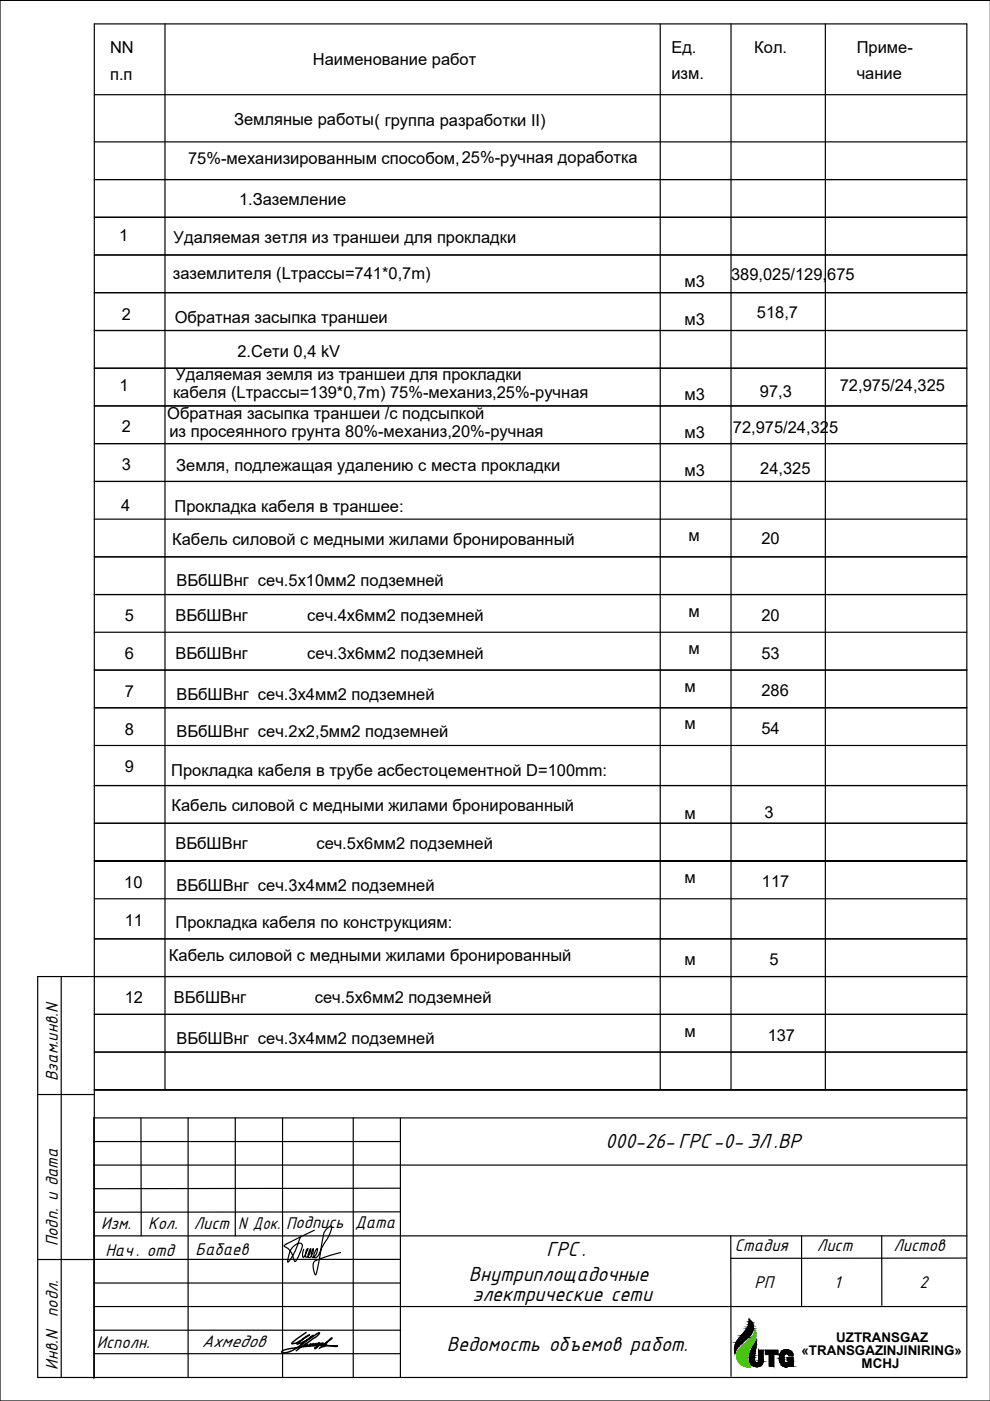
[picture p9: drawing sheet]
<svg xmlns="http://www.w3.org/2000/svg" width="210mm" height="297mm" viewBox="0 0 210 297" stroke-linecap="round" stroke-linejoin="round" font-family="sans-serif">
<g fill="none" stroke="#000" stroke-width=".25">
<path d="M20 20.1h185M20 38.1h185M20 30.1h185M20 54.1h185M20 46.1h185M20 62.1h185M20 70.1h185M20 78.1h185M20 86.1h185M20 94.1h185M20 110.1h185M20 118.1h185"/>
<path d="M20 102.1h185M20 126.1h185M20 134.1h185M20 142.1h185M20 150.1h185M20 158.1h185M20 166.6h185M20 174.5h185M20 199.1h185M20 190.6h185M205 182.6h-185h185M20 207h185"/>
<path d="M205 215.1h-185h185M20 223.1h185"/>
</g>
<path d="M210 .1h-210v296.9h210M20 102.1h185M205 231.1h-185h185" fill="none" stroke="#000" stroke-width=".25"/>
<g fill="none" stroke="#000" stroke-width=".25">
<path d="M35 5.1v226M140 5.1v226M155 5.1v226M175 5.1v226M13 207v85.1M20 207h-12v85.1h197v-287h-185v287M8 232.1h12M20 231.1h185M29.9 237v25M39.9 237v55.1M49.9 237v25M59.9 237v55.1"/>
<path d="M74.9 237v55.1M84.9 237v55.1M205 237h-185.1v55.3M84.9 247h120.1M84.9 256.9l-65 .1M8 267h12M19.9 262h185.1M84.9 277h120.1M154.9 262l.1 29.8M170 262v14.8M186.9 262l.1 14.8M204.9 266.7l-50 .1"/>
</g>
<path d="M19.9 242h65M19.9 247h64.9M84.9 251.9l-65 .1M19.9 267h65M19.9 272h65M20 277h64.9M20 282h64.9M20 287h64.9" fill="none" stroke="#000" stroke-width=".25"/>
<!-- layer: 0 -->
<path d="M64.9 282.5l-1.9 1.3-1 .8-.1 .3a5 5 0 0 0 3-1.4l.7-.5-.9 .5-1.7 1.5 .6-.2a7.6 7.6 0 0 0 2.8-1.7l-2.6 2M64.9 284.9l-.3 .6M65.2 285l-.9 .5M68 285.1h-.2a.24 .24 0 0 1-.3 .2 .24 .24 0 0 1-.1-.4l.3-.2 .2 .1-.1 .4-1 .8v-.3l.4-.2a.4 .4 0 0 0 .3-.3 .4 .4 0 0 0 0-.4 .52 .52 0 0 1-.7 .3l.2-.3a.45 .45 0 0 1-.3 .5 .45 .45 0 0 1-.5-.2l.3-.2-.8 .5a.26 .26 0 0 1 0-.3 .26 .26 0 0 1 .3-.1l-.6 .4h-.4l.3-.3-.5 .4M68.1 285.6l.8-.1-.2-.2h2.9l-.2 .2-.8-.1a22.3 22.3 0 0 0-7.4 .3 7.1 7.1 0 0 0-3.5 .8v.2a2.21 2.21 0 0 0 2.1-.3l5.3-3.5 .6-.3a1.87 1.87 0 0 1-1.3 1.2l-3.6 2.6M68.2 285.2l.4-.4h-.4l-.2 .4 .5-.1 1.9-1.4-2.7 2.2M68.8 285h.5l-.8 .3" fill="none" stroke="#000" stroke-width=".31"/>
<!-- layer: 12321 -->
<g fill="#000" stroke="#000" stroke-width=".21">
<path d="M158.8 279.7l.4 .4h-.3zM155.8 286.4h.2zM159.8 289.7h1.3zM160.1 289.7h.7zM160.4 284.1v.8h-.4zM166.4 289.7h.6zM166.5 286.2h.3zM167.2 287.2h.9z"/>
<path d="M155.8 286.4h.1zM155.8 286.4h.1l-.1 .5z"/>
<path d="M155.8 286.1l.2 .3 .1-.3zM155.8 286.1l.2 .3h-.2z"/>
<path d="M155.8 285.9l.3 .2 .1-.2zM155.8 285.9l.3 .2h-.3z"/>
<path d="M155.9 285.5l.3 .4 .4-.4zM155.9 285.5l.3 .4h-.4zM155.8 285.9h.4zM155.8 285.9h.4z"/>
<path d="M155.9 285.1l.7 .4 .4-.4zM155.9 285.1l.7 .4h-.7z"/>
<path d="M156 284.9l1 .2 .1-.2zM156 284.9l1 .2h-1.1z"/>
<path d="M156.1 284.7l1 .2 .3-.2zM156.1 284.7l1 .2h-1.1z"/>
<path d="M156.2 284.4l1.2 .3 .2-.3zM156.2 284.4l1.2 .3h-1.3z"/>
<path d="M156.3 284.3l1.3 .1 .2-.1zM156.3 284.3l1.3 .1h-1.4z"/>
<path d="M156.5 284l1.3 .3 .3-.3zM156.5 284l1.3 .3h-1.5z"/>
<path d="M156.9 283.6l1.2 .4 .5-.4zM156.9 283.6l1.2 .4h-1.6z"/>
<path d="M157.1 283.2l1.5 .4 .4-.4zM157.1 283.2l1.5 .4h-1.7z"/>
<path d="M157.2 283.2h1.8zM157.2 283.2h1.8z"/>
<path d="M157.3 282.9l1.7 .3 .2-.3zM157.3 282.9l1.7 .3h-1.8z"/>
<path d="M158.9 280.1l.4 .1zM158.9 280.1l.4 .1z"/>
<path d="M158.9 280.2l.5 .1-.1-.1zM158.9 280.2l.5 .1h-.6z"/>
<path d="M157.6 282.7l1.6 .2 .1-.2zM157.6 282.7l1.6 .2h-1.9z"/>
<path d="M158.8 280.3l.7 .3-.1-.3zM158.8 280.3l.7 .3h-.7z"/>
<path d="M157.8 282.4l1.5 .3 .2-.3zM157.8 282.4l1.5 .3h-1.7z"/>
<path d="M158.8 280.6l.8 .1-.1-.1zM158.8 280.6l.8 .1h-.8z"/>
<path d="M158.8 280.7l.8 .1zM158.8 280.7l.8 .1h-.8z"/>
<path d="M158 282.2l1.5 .2 .1-.2zM158 282.2l1.5 .2h-1.7z"/>
<path d="M158.8 280.8l.9 .3-.1-.3zM158.8 280.8l.9 .3h-1z"/>
<path d="M158.1 282.1l1.5 .1v-.1zM158.1 282.1l1.5 .1h-1.6z"/>
<path d="M158.2 281.9l1.4 .2v-.2zM158.2 281.9l1.4 .2h-1.5z"/>
<path d="M158.7 281.1l1 .1zM158.7 281.1l1 .1z"/>
<path d="M158.6 281.2l1.1 .2v-.2zM158.6 281.2l1.1 .2h-1.2z"/>
<path d="M158.4 281.6l1.3 .1zM158.4 281.6l1.3 .1z"/>
<path d="M158.4 281.7l1.2 .2 .1-.2zM158.4 281.7l1.2 .2h-1.4z"/>
<path d="M158.5 281.4l1.2 .2v-.2zM158.5 281.4l1.2 .2h-1.3z"/>
<path d="M158.9 287.4l1.1 .4v-.4zM158.9 287.4l1.1 .4h-1.1z"/>
<path d="M158.9 287.8l1.1 .1v-.1zM158.9 287.8l1.1 .1h-1.1z"/>
<path d="M158.9 287.9l1.1 .6v-.6zM158.9 287.9l1.1 .6h-1zM159 288.5h1zM159 288.5h1z"/>
<path d="M159 288.5l1 .2v-.2zM159 288.5l1 .2h-1z"/>
<path d="M159 287l1 .1zM159 287l1 .1z"/>
<path d="M159 287.1l1 .3v-.3zM159 287.1l1 .3h-1.1z"/>
<path d="M159 286.9l1 .1v-.1zM159 286.9l1 .1h-1z"/>
<path d="M159 288.7l1.1 .1zM159 288.7l1.1 .1h-1.1z"/>
<path d="M159 288.8l1.1 .1zM159 288.8l1.1 .1z"/>
<path d="M159.2 286.4l.8 .5 .1-.5zM159.2 286.4l.8 .5h-1z"/>
<path d="M159.1 288.9h1.1zM159.1 288.9h1.1z"/>
<path d="M160.1 289.7h.7zM160.3 289.7h.5z"/>
<path d="M159.5 286l.6 .4 .1-.4zM159.5 286l.6 .4h-.9z"/>
<path d="M159.1 288.9l1.2 .1zM159.1 288.9l1.2 .1z"/>
<path d="M159.6 285.6l.6 .4 .1-.4zM159.6 285.6l.6 .4h-.7z"/>
<path d="M160 285.1l.3 .5v-.5zM160 285.1l.3 .5h-.7z"/>
<path d="M160 284.9l.3 .2 .1-.2zM160 284.9l.3 .2h-.3z"/>
<path d="M159.1 289h1.4zM159.1 289h1.4z"/>
<path d="M159.9 289.7h1.2zM159.9 289.7h.9z"/>
<path d="M159.6 289.5l1.5 .2 .2-.2zM159.6 289.5l1.5 .2h-1.3zM159.8 289.7h1.3z"/>
<path d="M159.3 289.3l2 .2 .2-.2zM159.3 289.3l2 .2h-1.7zM159.6 289.5h1.7zM159.6 289.5h1.7z"/>
<path d="M159.3 289.3h2.2zM159.3 289.3h2.2z"/>
<path d="M159.1 289.1l2.4 .2 .2-.2zM159.1 289.1l2.4 .2h-2.2z"/>
<path d="M159.1 289h2.6zM159.1 289l2.6 .1z"/>
<path d="M160.6 288.9l1.1 .1zM160.5 289h1.2z"/>
<path d="M159.1 289h2.6zM159.1 289h2.6z"/>
<path d="M160.8 288.7l1 .1zM160.8 288.7l1 .1z"/>
<path d="M160.8 288.8l.9 .1 .1-.1zM160.8 288.8l.9 .1h-1.1z"/>
<path d="M160.9 286.3l.9 2.1v-2.1zM160.9 286.3l.9 2.1h-.9zM160.9 288.4h.9zM160.9 288.4h.9z"/>
<path d="M160.9 288.4l.9 .2v-.2zM160.9 288.4l.9 .2h-1z"/>
<path d="M160.8 288.6l1 .1v-.1zM160.8 288.6l1 .1h-1z"/>
<path d="M163.1 287.2l.9 2.5v-2.5zM163.1 287.2l.9 2.5h-.9z"/>
<path d="M162.3 286.3l2.6 .9v-.9zM162.3 286.3l2.6 .9h-2.6z"/>
<path d="M165.3 287.5l.9 .3v-.3zM165.3 287.5l.9 .3h-1z"/>
<path d="M165.2 287.8l1 .2v-.2zM165.2 287.8l1 .2h-1z"/>
<path d="M165.2 288l1 .3v-.3zM165.2 288l1 .3h-1z"/>
<path d="M165.2 288.3l1 .1v-.1zM165.2 288.3l1 .1h-1z"/>
<path d="M165.2 288.4l1 .1v-.1zM165.2 288.4l1 .1h-.9z"/>
<path d="M165.3 288.5l1 .1zM165.3 288.5l1 .1z"/>
<path d="M165.3 287.3l.9 .2v-.2zM165.3 287.3l.9 .2h-.9z"/>
<path d="M165.4 287.2l.8 .1 .1-.1zM165.4 287.2l.8 .1h-.9z"/>
<path d="M165.3 288.6l1 .2v-.2zM165.3 288.6l1 .2h-.9z"/>
<path d="M165.4 288.8l1 .1zM165.4 288.8l1 .1z"/>
<path d="M165.4 287.1l.9 .1 .1-.1zM165.4 287.1l.9 .1h-.9z"/>
<path d="M166.4 289.7l.4 .1zM166.5 289.8h.3z"/>
<path d="M165.4 287.1h1zM165.4 287.1h1z"/>
<path d="M165.4 288.9h1zM165.4 288.9h1z"/>
<path d="M165.4 288.9h1.2zM165.4 288.9h1.2z"/>
<path d="M165.4 287.1h1.1zM165.4 287.1h1z"/>
<path d="M165.4 288.9l1.3 .1zM165.4 288.9l1.3 .1z"/>
<path d="M165.4 287h1.2zM165.4 287l1.1 .1z"/>
<path d="M165.5 287h1.2zM165.4 287h1.2z"/>
<path d="M166.5 286.2h.6zM166.4 286.2h.7z"/>
<path d="M165.4 289h1.4zM165.4 289h1.4z"/>
<path d="M166.4 286.2h.7zM166.3 286.2h.8z"/>
<path d="M166.3 289.7h.8zM166.3 289.7h.7z"/>
<path d="M166.3 286.2l1 .1zM166.1 286.3h1.2z"/>
<path d="M166 289.6l1.1 .1 .1-.1zM166 289.6l1.1 .1z"/>
<path d="M166.1 286.3h1.3zM166.1 286.3h1.3z"/>
<path d="M166.1 286.3l1.4 .1zM165.9 286.4h1.6z"/>
<path d="M165.8 289.5l1.4 .1 .3-.1zM165.8 289.5l1.4 .1h-1.2z"/>
<path d="M165.9 286.4l1.7 .1zM165.8 286.5h1.8z"/>
<path d="M165.8 286.5h2zM165.7 286.5h2.1z"/>
<path d="M165.7 286.5l2.1 .2v-.2zM165.7 286.5l2.1 .2h-2.1z"/>
<path d="M165.7 286.7h2.2zM165.7 286.7h2.2z"/>
<path d="M165.6 286.7l2.4 .2-.1-.2zM165.6 286.7l2.4 .2h-2.5z"/>
<path d="M165.5 286.9l2.5 .1zM165.5 286.9l2.5 .1z"/>
<path d="M165.5 287h2.6zM165.5 287h2.6z"/>
<path d="M166.7 287h1.4zM166.7 287h1.4z"/>
<path d="M166.9 287h1.2zM166.9 287h1.2z"/>
<path d="M167 287l1.1 .1zM167 287l1.1 .1z"/>
<path d="M167.1 287.1l1 .1zM167.1 287.1l1 .1zM167.2 287.2h.9z"/>
<path d="M167.2 287.2l.9 .1v-.1zM167.2 287.2l.9 .1h-.9z"/>
<path d="M167.2 287.3l.9 .2v-.2zM167.2 287.3l.9 .2h-.8z"/>
<path d="M166.9 287.9l1.3 .6v-.6zM166.9 287.9l1.3 .6h-1.3z"/>
<path d="M167.3 288.5l.9 .2v-.2zM167.3 288.5l.9 .2h-.9z"/>
<path d="M167.3 288.7l.9 .1v-.1zM167.3 288.7l.9 .1h-.9z"/>
<path d="M167.3 288.8l.9 .1v-.1zM167.3 288.8l.9 .1h-1z"/>
<path d="M167.2 288.9h1zM167.1 288.9h1.1z"/>
<path d="M167.1 288.9l1.1 .1zM166.8 289h1.4z"/>
<path d="M166.8 289h1.4zM166.8 289h1.4z"/>
<path d="M165.4 289l2.8 .3v-.3zM165.4 289l2.8 .3h-2.5z"/>
<path d="M165.7 289.3l2.5 .2v-.2zM165.7 289.3l2.5 .2h-2.4zM165.8 289.5h2.4zM165.8 289.5h2.4z"/>
<path d="M167.5 289.5l.7 .2v-.2zM167.5 289.5l.7 .2h-.7z"/>
</g>
<path d="M158.8 279.7a2.37 2.37 0 0 1-.2 3.9l-2 1.9-.5 .6-.3 .8v-1a3.8 3.8 0 0 1 1.3-2.7l1-1.1a3 3 0 0 0 .7-2.4zM160.4 284.1l-.4 2.9v1.5a.45 .45 0 0 0 .5 .5 .45 .45 0 0 0 .4-.6v-2.1h.9v2.1a1.48 1.48 0 0 1-1.7 1.4 1.48 1.48 0 0 1-1.2-1.9l.1-1zM162.3 286.3h2.6v.9h-.9v2.5h-.9v-2.5h-.8zM165.8 286.5a1.44 1.44 0 0 1 2.3 1h-.8a.53 .53 0 0 0-.6-.5 .53 .53 0 0 0-.5 .5v.5a.62 .62 0 0 0 .3 .9 .62 .62 0 0 0 .8-.4h-.4v-.6h1.3v1.8h-.7v-.2a1.46 1.46 0 0 1-1.7 0 1.46 1.46 0 0 1-.6-1.7l.2-.7z" fill="none" stroke="#000" stroke-width=".25"/>
<g fill="#41c20a" stroke="#41c20a" stroke-width=".21">
<path d="M160.1 282.1l.1 .3h-.1z"/>
<path d="M158.1 289.7l1 .1z"/>
<path d="M160.1 282.4l.1 .1zM160.1 282.4l.1 .1z"/>
<path d="M160 282.5l.2 .1v-.1zM160 282.5l.2 .1h-.2z"/>
<path d="M160 282.6l.2 .2v-.2zM160 282.6l.2 .2h-.3z"/>
<path d="M159.9 282.8l.3 .3v-.3zM159.9 282.8l.3 .3h-.4z"/>
<path d="M159.8 283.1h.4zM159.8 283.1h.4z"/>
<path d="M159.7 283.1l.5 .3v-.3zM159.7 283.1l.5 .3h-.7z"/>
<path d="M159.5 283.4l.6 .2 .1-.2zM159.5 283.4l.6 .2h-.8zM159.3 283.6h.8zM159.3 283.6h.8z"/>
<path d="M159.3 283.6l.8 .3v-.3zM159.3 283.6l.8 .3h-1z"/>
<path d="M159.1 283.9h1zM159.1 283.9h1z"/>
<path d="M159.1 283.9l.9 .2 .1-.2zM158.8 284.1l.3-.2 .9 .2z"/>
<path d="M158.8 284.1l1.1 .2 .1-.2zM158.6 284.3l.2-.2 1.1 .2z"/>
<path d="M158.6 284.3l.9 .7 .4-.7zM157.8 285l.8-.7 .9 .7z"/>
<path d="M157.8 285l1.6 .3 .1-.3zM157.5 285.3l.3-.3 1.6 .3z"/>
<path d="M157.5 285.3l1.6 .4 .3-.4zM157 285.7l.5-.4 1.6 .4z"/>
<path d="M157 285.7l2 .2 .1-.2zM156.8 285.9l.2-.2 2 .2z"/>
<path d="M156.8 285.9h2.2zM156.8 285.9l2.2 .1z"/>
<path d="M156.8 286l2.1 .2 .1-.2zM156.8 286l2.1 .2h-2.3z"/>
<path d="M156.6 286.2l2.2 .2 .1-.2zM156.6 286.2l2.2 .2h-2.3z"/>
<path d="M156.5 286.4l2.3 .1v-.1zM156.5 286.4l2.3 .1h-2.4z"/>
<path d="M156.4 286.5l2.3 .3 .1-.3zM156.4 286.5l2.3 .3h-2.5z"/>
<path d="M156.2 286.8l2.5 .1zM156.2 286.8l2.5 .1z"/>
<path d="M156.2 286.9l2.4 .3 .1-.3zM156.2 286.9l2.4 .3h-2.4z"/>
<path d="M156.2 287.2l2.4 .2v-.2zM156.2 287.2l2.4 .2h-2.4z"/>
<path d="M156.2 287.4l2.3 .1 .1-.1zM156.2 287.4l2.3 .1h-2.3z"/>
<path d="M156.2 287.5l2.3 .4v-.4zM156.2 287.5l2.3 .4h-2.3zM156.2 287.9h2.3zM156.2 287.9h2.3z"/>
<path d="M156.2 287.9l2.3 .3v-.3zM156.2 287.9l2.3 .3h-2.2z"/>
<path d="M156.3 288.2l2.2 .2v-.2zM156.3 288.2l2.2 .2h-2.1z"/>
<path d="M156.4 288.4l2.1 .1v-.1zM156.4 288.4l2.1 .1h-2z"/>
<path d="M156.5 288.5l2.1 .1-.1-.1zM156.5 288.5l2.1 .1h-2z"/>
<path d="M156.6 288.6l2 .2v-.2zM156.6 288.6l2 .2h-1.9z"/>
<path d="M156.7 288.8l1.9 .1zM156.7 288.8l1.9 .1z"/>
<path d="M156.7 288.9l2 .2-.1-.2zM156.7 288.9l2 .2h-1.8z"/>
<path d="M156.9 289.1h1.8zM156.9 289.1h1.8z"/>
<path d="M157 289.1l1.8 .2-.1-.2zM157 289.1l1.8 .2h-1.6z"/>
<path d="M157.2 289.3h1.6zM157.2 289.3h1.6z"/>
<path d="M157.2 289.3l1.8 .2-.2-.2zM157.2 289.3l1.8 .2h-1.6z"/>
<path d="M157.4 289.5l1.6 .1v-.1zM157.4 289.5l1.6 .1h-1.2z"/>
<path d="M157.8 289.6l1.3 .1zM157.8 289.6l1.3 .1z"/>
<path d="M158.1 289.7l1 .1zM158.3 289.8h.8z"/>
</g>
<path d="M160.1 282.1l.1 .5-.1 1-.6 1.4a3.8 3.8 0 0 0-.4 4.8 2.41 2.41 0 0 1-2.8-1.6 2.41 2.41 0 0 1 1.2-2.9l1.8-1.7 .6-.8z" fill="none" stroke="#41c20a" stroke-width=".25"/>
<path d="M64.4 264.9l-.2 .8 .1 .9a2.67 2.67 0 0 0 1-1.8v-.1a1.64 1.64 0 0 0-.5 1.7l.1 .1a.85 .85 0 0 0 .8-.9l.2-.9a2.27 2.27 0 0 0-.5 1.9h.2a2 2 0 0 0 .8-1.9 1.6 1.6 0 0 0-.1 1.9 1.83 1.83 0 0 0 1-1.9 2.18 2.18 0 0 0-.7 1.8l.3 .2 .5-.4 1-2.1a11.3 11.3 0 0 0 2-4l-.1-.2a2.04 2.04 0 0 0-1.7 1.6l-.9 5.7-.8 3a3.1 3.1 0 0 1-.3-2.8l2.2-.9 3.4-1M66.6 260.8l-6.1 3-.3 .4a4.1 4.1 0 0 1 2.2 3.1l.1 .2a2.89 2.89 0 0 0 1.1-1.9l.4-1a.66 .66 0 0 0-.1-.9 .66 .66 0 0 0-.8 0 4.3 4.3 0 0 0-2.1 3.9 11.9 11.9 0 0 0 2.6-5l.1-.4" fill="none" stroke="#000" stroke-width=".25"/>
<g font-size="4.8">
<text x="128.4" y="243.4">000-26-ГРС -0-ЭЛ.ВР</text>
<text x="115.9" y="266.2">ГРС .</text>
<text x="99.4" y="271.6">Внутриплощадочные</text>
<text x="100.2" y="275.8">электрические сети</text>
<text x="94.8" y="286.4">Ведомость объемов работ.</text>
</g>
<g font-size="4">
<text x="12.3" y="229.2" transform="rotate(-90 12.3 229.2)">Взам.инв.N</text>
<text x="21.4" y="260.6">Изм.</text>
<text x="31.4" y="260.5">Кол.</text>
<text x="41.1" y="260.5">Лист</text>
<text x="50.5" y="260.5">N Док.</text>
<text x="60.7" y="260.5">Подпись</text>
<text x="75.3" y="260.4">Дата</text>
<text x="12.3" y="264.2" transform="rotate(-90 12.3 264.2)">Подп. и дата</text>
<text x="22.4" y="266.2">Нач. отд</text>
<text x="41.5" y="266">Бабаев</text>
<text x="155.8" y="265.2">Стадия</text>
<text x="173.2" y="265.3">Лист</text>
<text x="189.4" y="265.3">Листов</text>
<text x="160" y="273.1">РП</text>
<text x="176.9" y="273">1</text>
<text x="194.9" y="273">2</text>
<text x="12.3" y="279.2" transform="rotate(-90 12.3 279.2)">подл.</text>
<text x="20.5" y="285.8">Исполн.</text>
<text x="12.3" y="290.4" transform="rotate(-90 12.3 290.4)">Инв.N</text>
</g>
<text font-size="3.9" x="42.8" y="285.5">Ахмедов</text>
<g font-size="3.5">
<text x="23.3" y="11.3">NN</text>
<text x="142.4" y="11.3">Ед.</text>
<text x="159.9" y="11.3">Кол.</text>
<text x="181.6" y="11.3">Приме-</text>
<text x="23.3" y="16.9">п.п</text>
<text x="66.3" y="13.8">Наименование работ</text>
<text x="142.4" y="16.8">изм.</text>
<text x="181.6" y="16.8">чание</text>
<text x="49.6" y="26.6">Земляные работы( группа разработки II)</text>
<text x="39.9" y="34.7">75%-механизированным способом,25%-ручная доработка</text>
<text x="50.7" y="43.4">1.Заземление</text>
<text x="25.3" y="51">1</text>
<text x="36.8" y="51.5">Удаляемая зетля из траншеи для прокладки</text>
<text x="36.7" y="59.2">заземлителя (Lтрассы=741*0,7m)</text>
<text x="155" y="59.5">389,025/129,675</text>
<text x="145.1" y="60.9">м3</text>
<text x="25.8" y="67.8">2</text>
<text x="37" y="68.5">Обратная засыпка траншеи</text>
<text x="145.1" y="68.9">м3</text>
<text x="160.5" y="67.3">518,7</text>
<text x="50.4" y="75.6">2.Сети 0,4 kV</text>
<text x="25.3" y="82.8">1</text>
<text x="37.2" y="80.5">Удаляемая земля из траншеи для прокладки</text>
<text x="178.1" y="82.8">72,975/24,325</text>
<text x="35.5" y="88.8">Обратная засыпка траншеи /с подсыпкой</text>
<text x="36.7" y="84.3">кабеля (Lтрассы=139*0,7m) 75%-механиз,25%-ручная</text>
<text x="145.1" y="84.9">м3</text>
<text x="161.1" y="84.2">97,3</text>
<text x="25.8" y="91.6">2</text>
<text x="35.9" y="92.7">из просеянного грунта 80%-механиз,20%-ручная</text>
<text x="145.1" y="92.9">м3</text>
<text x="155.4" y="91.9">72,975/24,325</text>
<text x="25.8" y="99.6">3</text>
<text x="37.4" y="99.9">Земля, подлежащая удалению с места прокладки</text>
<text x="145.1" y="100.9">м3</text>
<text x="161.2" y="100.5">24,325</text>
<text x="25.7" y="108.4">4</text>
<text x="37" y="108.5">Прокладка кабеля в траншее:</text>
<text x="36.5" y="115.5">Кабель силовой с медными жилами бронированный</text>
<text x="146" y="114.7">м</text>
<text x="161.5" y="115.3">20</text>
<text x="37.4" y="124.3">ВБбШВнг сеч.5х10мм2 подземней</text>
<text x="26.5" y="131.7">5</text>
<text x="37.2" y="131.8">ВБбШВнг</text>
<text x="65.2" y="131.8">сеч.4х6мм2 подземней</text>
<text x="146" y="130.7">м</text>
<text x="161.5" y="131.7">20</text>
<text x="26.5" y="139.7">6</text>
<text x="37.2" y="139.8">ВБбШВнг</text>
<text x="65.2" y="139.8">сеч.3х6мм2 подземней</text>
<text x="146" y="138.8">м</text>
<text x="161.5" y="139.7">53</text>
<text x="26.5" y="147.7">7</text>
<text x="37.4" y="148.4">ВБбШВнг сеч.3х4мм2 подземней</text>
<text x="145.1" y="146.6">м</text>
<text x="161.5" y="147.7">286</text>
<text x="26.5" y="155.7">8</text>
<text x="145.1" y="154.6">м</text>
<text x="161.5" y="155.7">54</text>
<text x="37.4" y="156.4">ВБбШВнг сеч.2х2,5мм2 подземней</text>
<text x="26.5" y="163.7">9</text>
<text x="36.3" y="164.4">Прокладка кабеля в трубе асбестоцементной D=100mm:</text>
<text x="36.4" y="172">Кабель силовой с медными жилами бронированный</text>
<text x="145.1" y="173.7">м</text>
<text x="162.1" y="173.4">3</text>
<text x="37.2" y="179.9">ВБбШВнг</text>
<text x="67.1" y="179.9">сеч.5х6мм2 подземней</text>
<text x="26.3" y="188.3">10</text>
<text x="37.4" y="188.9">ВБбШВнг сеч.3х4мм2 подземней</text>
<text x="145.1" y="187.2">м</text>
<text x="161.5" y="188">117</text>
<text x="26.5" y="196.2">11</text>
<text x="37.2" y="196.7">Прокладка кабеля по конструкциям:</text>
<text x="35.8" y="203.8">Кабель силовой с медными жилами бронированный</text>
<text x="145.1" y="204.6">м</text>
<text x="163.1" y="204.7">5</text>
<text x="26.5" y="212.7">12</text>
<text x="36.8" y="212.6">ВБбШВнг</text>
<text x="66.8" y="212.6">сеч.5х6мм2 подземней</text>
<text x="37.4" y="221.4">ВБбШВнг сеч.3х4мм2 подземней</text>
<text x="145.1" y="219.9">м</text>
<text x="162.8" y="220.7">137</text>
</g>
<g font-size="2.8">
<text x="170" y="287.3">«TRANSGAZINJINIRING»</text>
<text x="177.3" y="284.6">UZTRANSGAZ</text>
<text x="182.7" y="290">MCHJ</text>
</g>
</svg>
